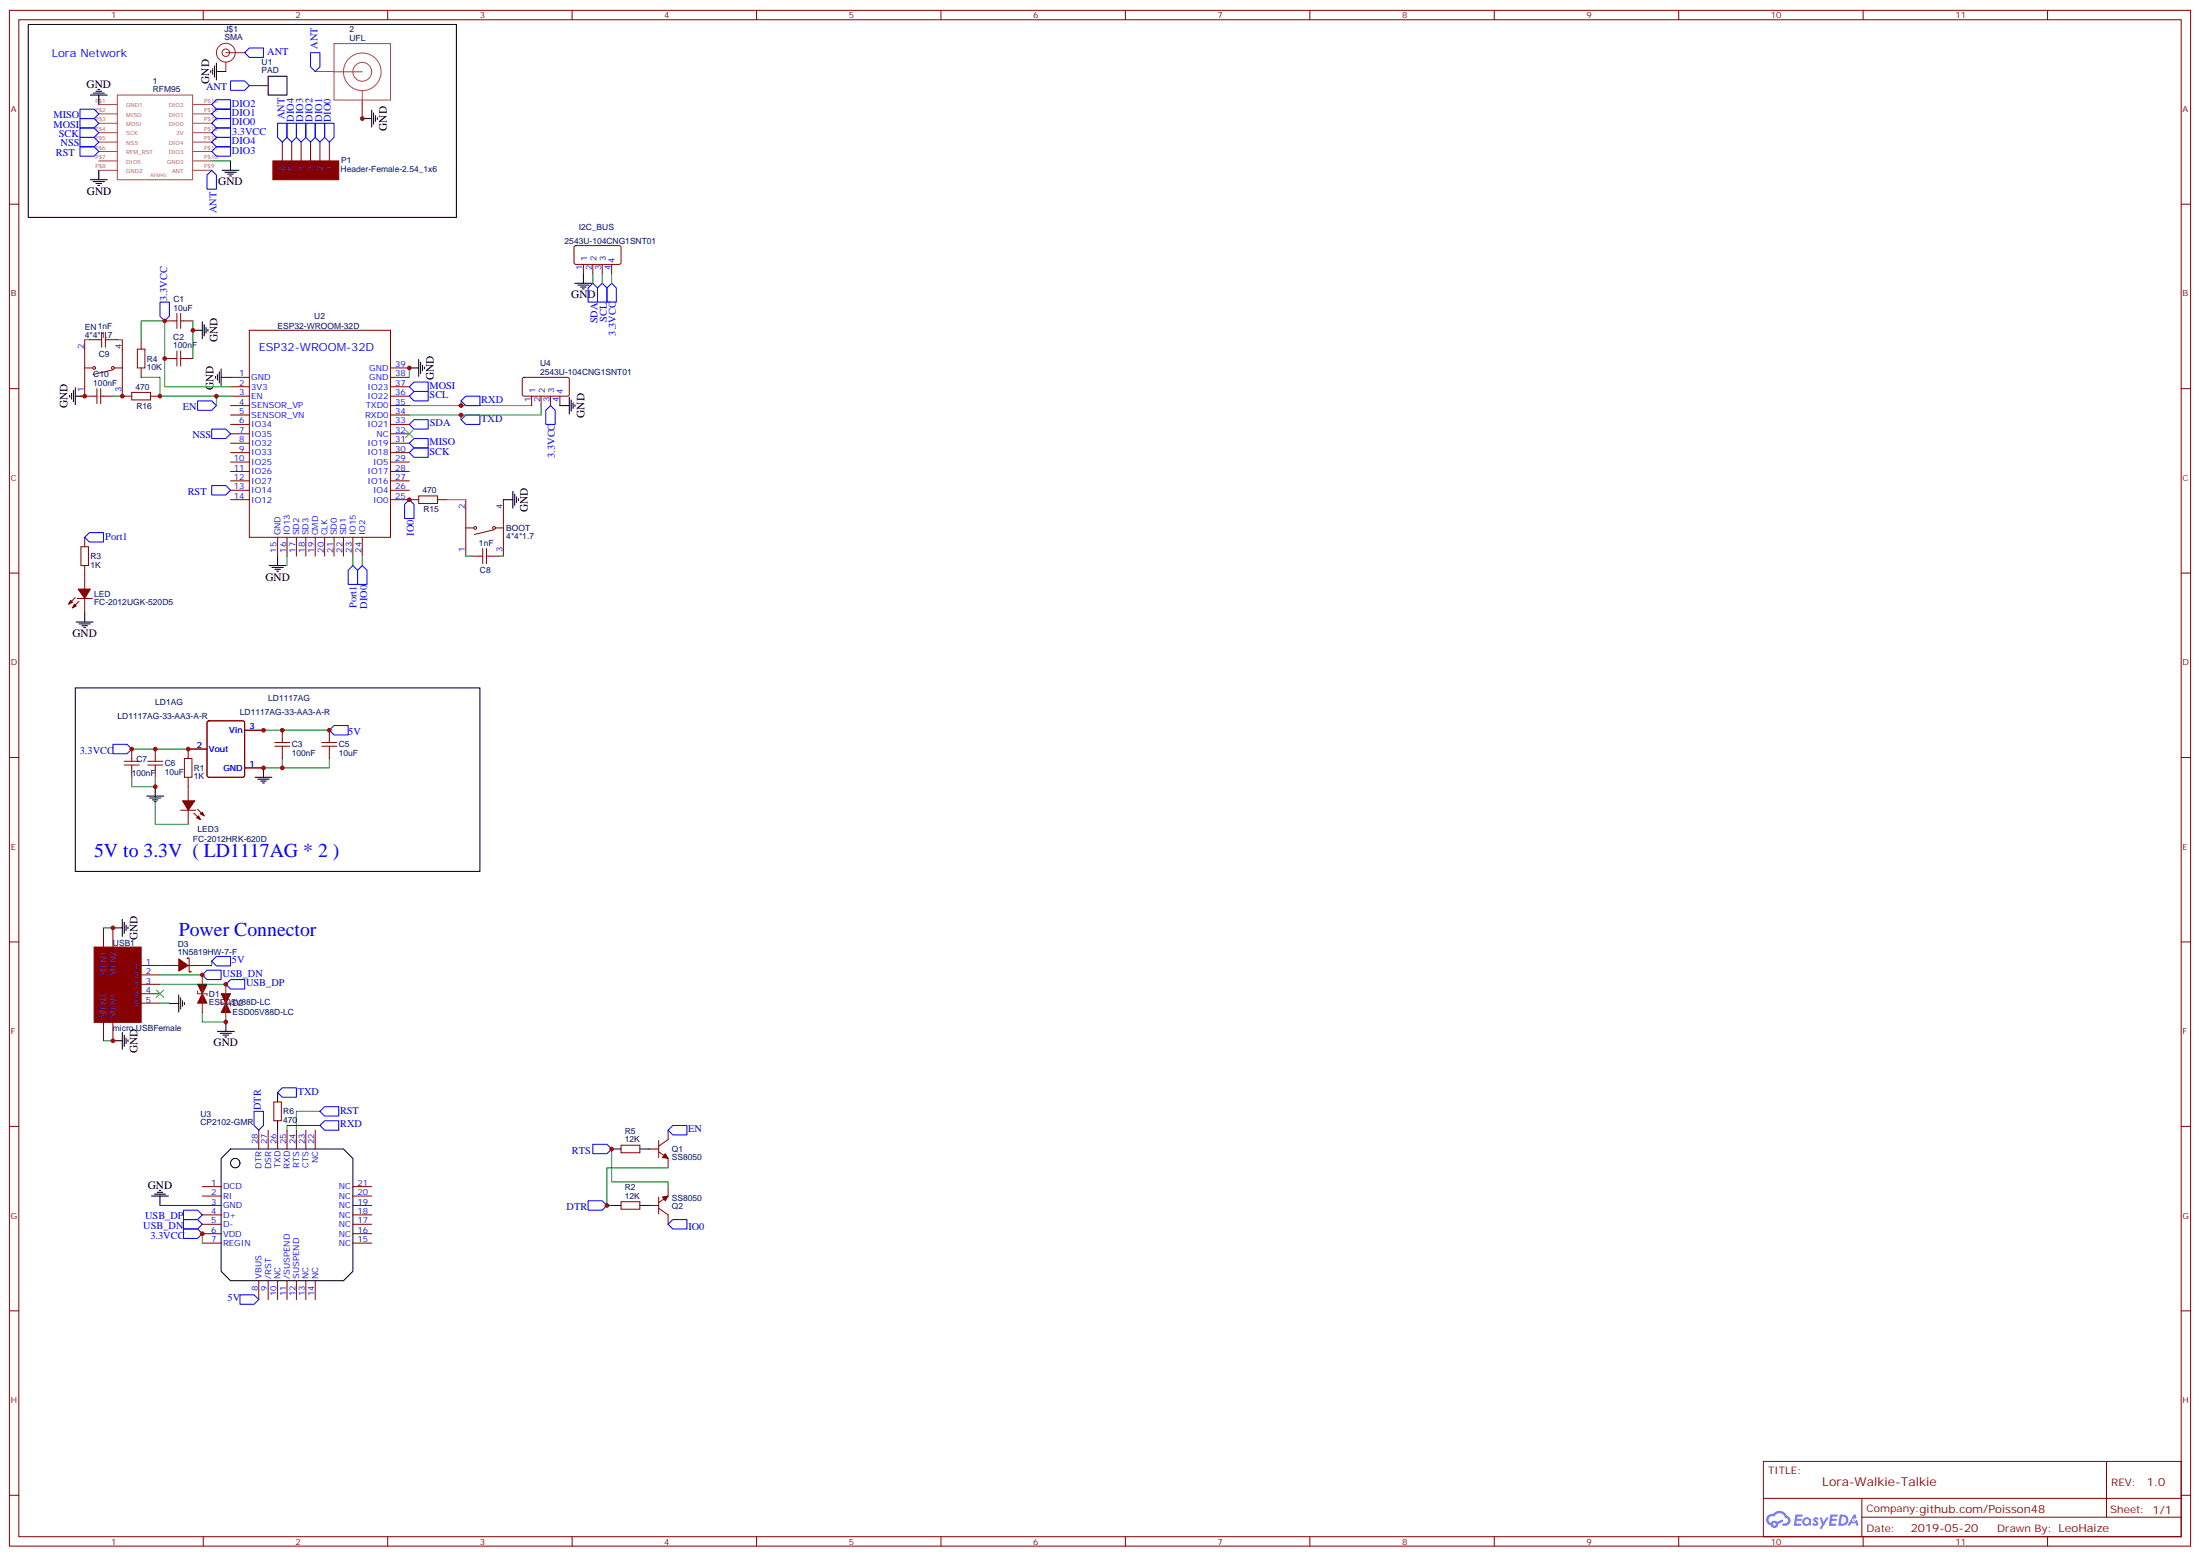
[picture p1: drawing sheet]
<svg xmlns="http://www.w3.org/2000/svg" width="825mm" height="583mm" viewBox="0 0 825 583" stroke-linecap="round" stroke-linejoin="round" font-family="sans-serif">
<path d="M10.6 9.2h160.5v72.3h-160.5zM28.2 257.9h151.7v68.8h-151.7z" fill="none" stroke="#000" stroke-width=".37"/>
<g fill="none" stroke="#870000" stroke-width=".37">
<path d="M3.5 3.9h817.8v575.7h-817.8zM7.1 7.4h810.6v568.7h-810.6zM76.2 3.9v3.5M145.3 3.9v3.5M214.5 3.9v3.5M283.6 3.9v3.5M352.8 3.9v3.5M421.9 3.9v3.5M491.1 3.9v3.5M560.2 3.9v3.5M629.4 3.9v3.5M698.5 3.9v3.5"/>
<path d="M767.6 3.9v3.5M3.5 76.6h3.6M817.7 76.6h3.6M3.5 145.7h3.6M817.7 145.7h3.6M3.5 214.8h3.6M817.7 214.8h3.6M3.5 284h3.6M817.7 284h3.6M3.5 353.1h3.6M817.7 353.1h3.6M3.5 422.3h3.6"/>
<path d="M817.7 422.3h3.6M3.5 491.4h3.6M817.7 491.4h3.6M661.1 547.9h156.6v28.2h-156.6zM789.7 547.9v20.9M3.5 560.6h3.6M76.2 576.1v3.5M145.3 576.1v3.5M214.5 576.1v3.5M283.6 576.1v3.5M352.8 576.1v3.5M421.9 576.1v3.5"/>
<path d="M491.1 576.1v3.5M560.2 576.1v3.5M629.4 576.1v3.5M661.1 561.7h156.5M698 568.8h119.6M698 561.7v14.1M698.5 576.1v3.5M767.6 576.1v3.5M817.7 560.6h3.6"/>
</g>
<g fill="#5487ff">
<path d="M680.1 569a1.22 1.22 0 0 1 1.7 .3l-.4 .6a.47 .47 0 0 0-.3-.4 .47 .47 0 0 0-.5 .2l.1 .2a1.14 1.14 0 0 1 .8 1.7 1.14 1.14 0 0 1-1.9 0l-.2-.2 .5-.5 .7 .4a.29 .29 0 0 0 .3-.2 .29 .29 0 0 0-.2-.4l-.2-.1a.95 .95 0 0 1-.4-1.6z"/>
<path d="M673.1 567.8l2.7 .2-.2 .5h-1.8l-.1 .9h1.5l.3 .4-.3 .3h-1.6l-.2 1.1 1.7 .1v.6h-2.6z"/>
<path d="M686.2 567.8l2.7 .2-.1 .5h-1.8l-.2 .9h1.6l.3 .4-.4 .3h-1.6l-.1 1.1 1.7 .1v.6h-2.6z"/>
<path d="M695 567.8h.7l.3 1.2-.6 .4a.69 .69 0 0 0-1 .2 .69 .69 0 0 0 .4 1 .69 .69 0 0 0 .9-.6l.5-.3 .6 2.2h-.8l-.2-.8h-1.8l-.5 .8h-.8z"/>
<path d="M682.2 568.9h.8l.6 1.8 1.1-1.8h.9l-2.6 4.2h-.8l.9-1.6z"/>
<path d="M689.8 567.8l-.6 4.1h1.3a2.11 2.11 0 0 0 2.5-2.1 2.11 2.11 0 0 0-2.5-2zM690.5 568.5a1.43 1.43 0 0 1 1.6 1.6 1.43 1.43 0 0 1-2 1.1z"/>
<path d="M676.1 569.4a1.54 1.54 0 0 0-.1 2.2 1.54 1.54 0 0 0 2.2 .1l.6 .2 .3-2.3-.6-.3a1.5 1.5 0 0 0-2.4 .1zM676.4 570.4a.94 .94 0 0 1 1.8 0 .94 .94 0 0 1-1.8 0z"/>
<path d="M662.8 568.2a2.18 2.18 0 0 0 1.1 3.7 1.44 1.44 0 0 0 1.6 .9 1.44 1.44 0 0 0 1.2-1.5l2-1-.5-.7-1.9 .9a1.47 1.47 0 0 0-2.4 .5 1.39 1.39 0 0 1-.7-2 1.39 1.39 0 0 1 2-.4 2.12 2.12 0 0 1 2.2-1.3 2.12 2.12 0 0 1 1.9 1.7 1.14 1.14 0 0 1 1.1 1.4 1.14 1.14 0 0 1-1.7 .7 .43 .43 0 0 0-.5 .4 .43 .43 0 0 0 .4 .5 1.98 1.98 0 0 0 2.5-1.3 1.98 1.98 0 0 0-1.2-2.5 3.1 3.1 0 0 0-5.3-.7l-.9 .1zM664.7 571.5a.55 .55 0 0 1 1.1 0 .55 .55 0 0 1-1.1 0z"/>
<circle cx="695" cy="569.9" r=".26"/>
</g>
<g fill="none" stroke="#870000" stroke-width=".37">
<path d="M93.5 32.1h7M105.8 53.3v7M109.4 53.3v7M112.9 53.3v7M116.4 53.3v7M119.9 53.3v7M123.5 53.3v7M215.4 92.3l.5-.2h16.5l.4 .7v5.9l-.7 .4h-16.5l-.4-.7v-5.6zM218.7 99.1v3.6M222.2 99.1v3.6M225.8 99.1v3.6M229.3 99.1v3.6"/>
<path d="M66.3 117.5v5.6M67.7 117.5v5.6M31.7 127.4v21.1h4.6M31.7 137.9h2.9M33.5 127.4h4.6M38.1 124.5v5.7M39.5 124.5v5.7M39.5 127.4h4.6M42.3 138.6l-7.4 1.8M43 137.9h2.9M45.9 127.4v21.1h3.5M51.5 130.9h2.8v7h-2.8z"/>
<path d="M52.9 127.4v3.5M52.9 137.9v3.6M61.7 120.3h4.6M61.7 134.4h4.6M66.3 131.6v5.6M67.7 131.6v5.6M67.7 120.3h4.6M67.7 134.4h4.6M93.5 123.8h52.9v77.6h-52.9zM146.4 137.9h7.1M36.3 145.7v5.6M37.7 148.5h4.6"/>
<path d="M37.7 145.7v5.6M49.4 147.1h7v2.8h-7zM56.4 148.5h3.6M86.4 141.5h7.1M86.4 145h7.1M86.4 148.5h7.1M86.4 152h7.1M86.4 155.6h7.1M86.4 159.1h7.1M146.4 141.5h7.1M146.4 145h7.1M146.4 148.5h7.1"/>
<path d="M146.4 152h7.1M146.4 155.6h7.1M146.4 159.1h7.1M196 141.7l.5-.2h16.5l.4 .7v5.9l-.7 .4h-16.5l-.4-.7v-5.6zM199.3 148.5v3.5M202.8 148.5v3.5M206.4 148.5v3.5M209.9 148.5v3.5M86.4 162.6h7.1M86.4 166.2h7.1M86.4 169.7h7.1M86.4 173.2h7.1"/>
<path d="M86.4 176.7h7.1M146.4 162.6h7.1M146.4 166.2h7.1M146.4 169.7h7.1M146.4 173.2h7.1M146.4 176.7h7.1M86.4 180.3h7.1M86.4 183.8h7.1M86.4 187.3h7.1M146.4 180.3h7.1M146.4 183.8h7.1M146.4 187.3h10.6"/>
<path d="M157 185.9h7v2.8h-7zM164 187.3h3.6M174.6 197.9h2.8M174.6 187.3v21.2M185.2 198.6l-7.4 1.8M185.9 197.9h2.8M188.7 187.3v21.2M30.3 205h2.9v7h-2.9zM31.7 201.4v3.6M31.7 212v8.8M104.1 201.4v7.1M107.6 201.4v7.1"/>
<path d="M111.1 201.4v7.1M114.7 201.4v7.1M118.2 201.4v7.1M121.7 201.4v7.1M125.2 201.4v7.1M128.8 201.4v7.1M132.3 201.4v7.1M135.8 201.4v7.1M176.4 208.5h4.6M181 205.7v5.6M182.4 205.7v5.6M182.4 208.5h4.6"/>
<path d="M28.2 224l-2.4 2.5M28.9 224.4h5.7M29.6 225.4l-2.4 2.5M31.7 224.4v5.3M77.8 270.4l.5-.2h12.7l.7 .5v20l-.4 .6-13 .1-.6-.5-.1-20zM91.7 273.8h7.1M103 279.8h5.7M103 278.3h5.7M105.8 273.8v4.5M105.8 279.8v4.5M120.6 279.8h5.7M120.6 278.3h5.7"/>
<path d="M123.5 273.8v4.5M123.5 279.8v4.5M46.6 286.8h5.6M46.6 285.4h5.6M49.4 280.8v4.6M49.4 286.8v4.6M55.4 286.8h5.6M55.4 285.4h5.6M58.2 280.8v4.6M58.2 286.8v4.6M69.1 284.3h2.9v7.1h-2.9zM70.6 291.4v8.8"/>
<path d="M77.6 280.8h-7v3.5M91.7 287.9h7.1M67.7 303.7h5.7M70.6 303.7v5.3M72.7 304.8l2.4 2.5M74.1 303.4l2.5 2.5M38.8 347.8v7.1M42.3 347.8v7.1M70.2 359.5v-.4h.7v5.3h.7v-.3M52.9 361.9h7.1M52.9 365.5h7.1M52.9 369h7.1"/>
<path d="M52.9 372.5h7.1M52.9 376.1h7.1M61.7 361.9h5.3M70.6 361.9h5.2M38.8 383.1v7.1M42.3 383.1v7.1M102.7 413.1h2.8v7.1h-2.8zM97 423.7v7M100.5 423.7v7M104.1 423.7v7M107.6 423.7v7M111.1 423.7v7"/>
<path d="M114.7 423.7v7M118.2 423.7v7M232.8 429.3h7.1v2.9h-7.1zM243.4 430.7h3.5M246.9 431.8l3.6 2.5v3.5M246.9 427.6v6.3M250.5 423.7v3.5l-3.6 2.5M75.8 444.9h7.1M75.8 448.4h7.1M75.8 451.9h7.1M75.8 455.4h7.1M75.8 459h7.1"/>
<path d="M132.3 444.9h7M132.3 448.4h7M132.3 451.9h7M132.3 455.4h7M132.3 459h7M232.8 450.5h7.1v2.8h-7.1zM243.4 451.9h3.5M246.9 448.7v6.4M246.9 453l3.6 2.4v3.6M250.5 444.9v3.5l-3.6 2.4M75.8 462.5h7.1M75.8 466h7.1"/>
<path d="M132.3 462.5h7M132.3 466h7M97 480.1v7.1M100.5 480.1v7.1M104.1 480.1v7.1M107.6 480.1v7.1M111.1 480.1v7.1M114.7 480.1v7.1M118.2 480.1v7.1"/>
<circle cx="35.3" cy="137.9" r=".53"/>
<circle cx="42.3" cy="137.9" r=".53"/>
<circle cx="178.2" cy="197.9" r=".53"/>
<circle cx="185.2" cy="197.9" r=".53"/>
</g>
<g fill="#870000" stroke="#870000" stroke-width=".37">
<path d="M73.7 306.6l.7-.7 .7 1.4z"/>
<path d="M75.1 305.2l.7-.8 .8 1.5z"/>
<path d="M68.4 300.2h4.6l-2.4 3.5z"/>
<path d="M35.3 355h17.6v28.3h-17.6z"/>
<path d="M102.3 60.3h24.7v7.1h-24.7z"/>
<path d="M27.9 226.5l.7 .7-1.4 .7z"/>
<path d="M26.5 225.1l.7 .7-1.4 .7z"/>
<path d="M29.3 220.8h4.6l-2.2 3.6z"/>
<path d="M75.8 372.5l1.8 3.6h-3.5z"/>
<path d="M74.1 369h3.5l-1.8 3.5z"/>
<path d="M82.9 372.5h3.5l-1.7 3.6z"/>
<path d="M84.7 376.1l1.7 3.5h-3.5z"/>
<path d="M249.4 432.5l1.1 1.8-2.1-.4z"/>
<path d="M248.4 448.7l2.1-.3-1.1 1.7z"/>
<path d="M67 359.5l3.6 2.4-3.6 2.2z"/>
</g>
<g fill="none" stroke="#a64a4a" stroke-width=".37">
<path d="M125.2 16.3h21.2v21.2h-21.2zM37 39.2h7M44 35.6h28.2v31.8h-28.2zM72.4 39.2h7M118.2 26.8h6.9M125.2 26.9h10.6M135.8 34v10.4M139.3 26.9a3.5 3.5 0 0 0-5-3.2 3.5 3.5 0 0 0-.7 6 3.5 3.5 0 0 0 5.6-1.9l.1-.7M142.9 26.9a7.1 7.1 0 0 0-10.3-6.3 7.1 7.1 0 0 0-1 12 7.1 7.1 0 0 0 11.2-4.5l.1-1M37 42.7h7M37 46.2h7M37 49.7h7"/>
<path d="M37 53.3h7M37 56.8h7M72.4 42.7h7M72.4 46.2h7M72.4 49.7h7M72.4 53.3h7M72.4 56.8h7M37 60.3h7M37 63.9h7M72.4 60.3h7M72.4 63.9h7"/>
</g>
<g fill="none" stroke="#000" stroke-width=".37">
<path d="M33.9 35.6h6.3M34.9 34.9h4.3M36 34.2h2.1M36.7 33.5h.7M37 35.6v3.6M79 26.5v.7M79.7 25.8v2.1M80.4 24.7v4.2M81.1 26.8h3.6M81.1 23.6v6.4M100.5 28.6h7.1v7h-7.1zM135.8 44.4h3.5"/>
<path d="M139.3 41.3v6.3M140.1 42.3v4.3M140.8 43.4v2.1M141.5 44.1v.7M33.9 67.4h6.3M34.9 68.1h4.3M36 68.8h2.1M36.7 69.5h.7M37 63.9v3.5M83.3 63.9h6.3M84.3 64.6h4.2M85.4 65.3h2.1"/>
<path d="M86.1 66h.7M86.4 60.3v3.6M215.5 106.2h6.4M216.6 106.9h4.2M217.7 107.6h2.1M218.4 108.3h.7M218.7 102.7v3.5M72.3 123.8h3.5M75.8 120.6v6.4M76.6 121.7v4.2M77.3 122.8v2.1M78 123.5v.7"/>
<path d="M82.2 139.3v4.3M82.9 138.3v6.3M153.5 137.9h3.5M157 134.8v6.3M157.7 135.8v4.3M158.4 136.9v2.1M159.1 137.6v.7M26.1 148.2v.7M26.8 147.5v2.1M27.5 146.4v4.2M28.2 148.5h3.5M28.2 145.3v6.4"/>
<path d="M80.8 141.1v.7M81.5 140.4v2.1M82.9 141.5h3.5M209.9 152h3.5M213.4 148.9v6.3M214.1 149.9v4.3M214.8 151v2.1M215.5 151.7v.7M188.7 187.3h3.6M192.3 184.1v6.4M193 185.2v4.2M193.7 186.3v2.1"/>
<path d="M194.4 187v.7M100.9 212h6.3M102 212.7h4.2M103 213.4h2.1M103.7 214.1h.7M104.1 208.5v3.5M28.6 233.2h6.3M29.6 233.9h4.3M30.7 234.6h2.1M31.4 235.3h.7M31.7 229.7v3.5M55 298.4h6.4"/>
<path d="M56.1 299.2h4.2M57.1 299.9h2.2M58.2 294.9v3.5M95.6 291.4h6.4M96.7 292.1h4.2M97.7 292.8h2.1M98.4 293.5h.7M98.8 287.9v3.5M57.9 300.6h.7M42.3 347.8h3.6M45.9 344.7v6.3M46.6 345.7v4.3"/>
<path d="M47.3 346.8v2.1M48 347.5v.7M63.5 376.2h3.5M67 373v6.4M67.7 374.1v4.2M68.4 375.1v2.2M69.1 375.9v.7M42.3 390.2h3.6M45.9 387v6.3M46.6 388.1v4.2M47.3 389.1v2.1M48 389.8v.7"/>
<path d="M81.5 386.6h6.3M82.5 387.3h4.3M83.6 388.1h2.1M84.3 388.8h.7M84.7 383.1v3.5M104.1 409.6v3.5M86.4 430.7h42.4l3.5 3.6v42.3l-3.5 3.5h-42.4l-3.5-3.5v-42.3zM104.1 420.2v3.5M229.3 430.7h3.5M239.9 430.7h3.5M56.8 448.4h6.3M57.9 447.7h4.2"/>
<path d="M58.9 447h2.1M59.6 446.3h.7M60 448.4v3.5M229.3 451.9h3.5M239.9 451.9h3.5"/>
<circle cx="88.2" cy="436" r="1.76"/>
</g>
<g fill="none" stroke="#8c2424" stroke-width=".37">
<path d="M84.7 19.8h7M84.7 23.3v3.5M74.1 371.5v1h3.5v.7M75.8 365.5v14.1M82.9 375.4v.7h3.5v1M84.7 369v14.1"/>
<circle cx="84.7" cy="19.8" r="1.41"/>
<circle cx="84.7" cy="19.8" r="3.5"/>
</g>
<g fill="none" stroke="#00f" stroke-width=".37">
<path d="M91.7 19.8l1.8-1.8h5.3v3.5h-5.3zM116.4 19.8h3.5v5.2l-1.7 1.8-1.8-1.8zM81.1 37.4h5.3v3.5h-5.3l-1.7-1.7zM86.4 30.3h5.3l1.8 1.8-1.8 1.8h-5.3zM30 55h5.3l1.7 1.8-1.7 1.8h-5.3zM30 51.5h5.3l1.7 1.8-1.7 1.7h-5.3zM30 48h5.3l1.7 1.7-1.7 1.8h-5.3zM30 44.4h5.3l1.7 1.8-1.7 1.8h-5.3zM30 40.9h5.3l1.7 1.8-1.7 1.7h-5.3zM81.1 48h5.3v3.5h-5.3l-1.7-1.8zM81.1 44.4h5.3v3.6h-5.3l-1.7-1.8zM81.1 40.9h5.3v3.5h-5.3l-1.7-1.7z"/>
<path d="M81.1 55h5.3v3.6h-5.3l-1.7-1.8zM81.1 51.5h5.3v3.5h-5.3l-1.7-1.7zM104.1 46.2h3.5v5.3l-1.8 1.8-1.7-1.8zM107.6 46.2h3.5v5.3l-1.7 1.8-1.8-1.8zM111.1 46.2h3.6v5.3l-1.8 1.8-1.8-1.8zM114.7 46.2h3.5v5.3l-1.8 1.8-1.7-1.8zM118.2 46.2h3.5v5.3l-1.8 1.8-1.7-1.8zM121.7 46.2h3.5v5.3l-1.7 1.8-1.8-1.8zM79.4 63.9l1.7 1.7v5.3h-3.5v-5.3zM60 113.2h3.5v5.3l-1.8 1.8-1.7-1.8zM222.2 106.2l1.8 1.7v5.3h-3.5v-5.3zM225.8 106.2l1.7 1.7v5.3h-3.5v-5.3z"/>
<path d="M229.3 106.2l1.8 1.7v5.3h-3.6v-5.3zM74.1 150.3h5.3l1.7 1.7-1.7 1.8h-5.3zM153.5 145l1.7-1.8h5.3v3.6h-5.3zM153.5 148.5l1.7-1.7h5.3v3.5h-5.3zM155.2 157.3h5.3v3.6h-5.3l-1.7-1.8zM172.9 150.3l1.7-1.8h5.3v3.5h-5.3zM172.9 157.3l1.7-1.7h5.3v3.5h-5.3zM206.4 152l1.7 1.8v5.3h-3.5v-5.3zM79.4 160.9h5.3l1.7 1.7-1.7 1.8h-5.3zM153.5 169.7l1.7-1.8h5.3v3.5h-5.3zM155.2 164.4h5.3v3.5h-5.3l-1.7-1.7zM33.5 199.7h5.3v3.5h-5.3l-1.8-1.8z"/>
<path d="M79.4 182h5.3l1.7 1.8-1.7 1.8h-5.3zM153.5 187.3l1.7 1.8v5.3h-3.5v-5.3zM132.3 212l1.8 1.8v5.3h-3.6v-5.3zM135.8 212l1.8 1.8v5.3h-3.5v-5.3zM42.3 279h5.3l1.8 1.8-1.8 1.8h-5.3zM123.5 273.8l1.7-1.8h5.3v3.5h-5.3zM75.8 365.5l1.8-1.8h5.3v3.5h-5.3zM79.4 360.3l1.7-1.7h5.3v3.5h-5.3zM84.7 369l1.7-1.8h5.3v3.6h-5.3zM95.2 416.6h3.6v5.3l-1.8 1.8-1.8-1.8zM104.1 409.6l1.7-1.8h5.3v3.5h-5.3zM119.9 416.6l1.8-1.7h5.3v3.5h-5.3z"/>
<path d="M119.9 421.9l1.8-1.7h5.3v3.5h-5.3zM222.2 429h5.3l1.8 1.7-1.8 1.8h-5.3zM250.5 423.7l1.7-1.8h5.3v3.5h-5.3zM68.8 457.2h5.3l1.7 1.8-1.7 1.7h-5.3zM68.8 453.7h5.3l1.7 1.7-1.7 1.8h-5.3zM220.5 450.1h5.3l1.7 1.8-1.7 1.8h-5.3zM252.2 457.2h5.3v3.5h-5.3l-1.7-1.7zM68.8 460.7h5.3l1.7 1.8-1.7 1.8h-5.3zM90 485.4h5.2l1.8 1.8-1.8 1.7h-5.2z"/>
</g>
<g fill="none" stroke="#008700" stroke-width=".37">
<path d="M79.4 60.3h7M222.2 102.7v3.5M225.8 102.7v3.5M229.3 102.7v3.5M31.7 127.4h1.8M44.1 127.4h1.8M52.9 127.4v-7.1h8.8v24.7h24.7M72.3 120.3v14.1M153.5 137.9v3.6M30 148.5h1.7M42.3 148.5h3.6M52.9 141.5h7.1v7h26.4"/>
<path d="M81.1 148.5v3.5M153.5 152h45.8M172.9 150.3v1.7M172.9 155.6v1.7M202.8 152v3.6h-49.3M167.6 187.3h7M107.6 208.5v3.5M132.3 208.5v3.5M135.8 208.5v3.5M174.6 208.5h1.8M187 208.5h1.7M98.8 273.8h24.7"/>
<path d="M49.4 291.4v3.5h8.8M49.4 280.8h21.2M58.2 291.4v17.6h12.4M105.8 284.3v3.6h-7M123.5 284.3v3.6h-17.7M38.8 347.8h3.5M60 376.1h3.5M60 365.5h15.8M60 369h24.7M60 361.9h1.7M75.8 379.6v3.5h8.9M79.4 360.2v1.7h-3.6"/>
<path d="M38.8 390.2h3.5M119.9 416.6h-8.8v7.1M119.9 421.9h-12.3v1.8M229.3 430.7v12.4h21.2v1.8M250.5 437.8h-23v14.1h1.8M60 451.9h15.8M75.8 462.5v3.5"/>
</g>
<g fill="#c00">
<circle cx="135.8" cy="44.4" r=".88"/>
<circle cx="49.4" cy="280.8" r=".88"/>
<circle cx="58.2" cy="280.8" r=".88"/>
<circle cx="61.7" cy="120.3" r=".88"/>
<circle cx="153.5" cy="187.3" r=".88"/>
<circle cx="81.1" cy="148.5" r=".88"/>
<circle cx="172.9" cy="155.6" r=".88"/>
<circle cx="105.8" cy="287.9" r=".88"/>
<circle cx="42.3" cy="390.2" r=".88"/>
<circle cx="98.8" cy="287.9" r=".88"/>
<circle cx="58.2" cy="294.9" r=".88"/>
<circle cx="105.8" cy="273.8" r=".88"/>
<circle cx="42.3" cy="347.8" r=".88"/>
<circle cx="153.5" cy="137.9" r=".88"/>
<circle cx="31.8" cy="148.5" r=".88"/>
<circle cx="123.5" cy="273.8" r=".88"/>
<circle cx="172.9" cy="152" r=".88"/>
<circle cx="60" cy="148.5" r=".88"/>
<circle cx="45.9" cy="148.5" r=".88"/>
<circle cx="98.8" cy="273.8" r=".88"/>
<circle cx="61.7" cy="134.4" r=".88"/>
<circle cx="72.3" cy="123.8" r=".88"/>
<circle cx="70.6" cy="280.8" r=".88"/>
<circle cx="84.7" cy="383.1" r=".88"/>
<circle cx="75.8" cy="365.5" r=".88"/>
<circle cx="84.7" cy="369" r=".88"/>
<circle cx="75.8" cy="462.5" r=".88"/>
<circle cx="229.3" cy="430.7" r=".88"/>
<circle cx="227.5" cy="451.9" r=".88"/>
</g>
<path d="M152 161.2l2.9 2.8M154.9 161.2l-2.9 2.8M58.6 371.1l2.8 2.8M61.4 371.1l-2.8 2.8" fill="none" stroke="#3c3" stroke-width=".37"/>
<g font-size="7.4" fill="#00f">
<text x="35.3" y="321.2">5V to 3.3V ( LD1117AG * 2 )</text>
<text x="67" y="350.7">Power Connector</text>
</g>
<text font-size="4.6" fill="#800" x="683.2" y="556.9">Lora-Walkie-Talkie</text>
<g font-size="4.2" fill="#00f">
<text x="19.4" y="21.5">Lora Network</text>
<text x="97" y="131.6">ESP32-WROOM-32D</text>
</g>
<g font-size="4.2">
<text x="32.5" y="32.8">GND</text>
<text x="78.4" y="31.4" transform="rotate(-90 78.4 31.4)">GND</text>
<text x="145" y="49" transform="rotate(-90 145 49)">GND</text>
<text x="81.8" y="69.5">GND</text>
<text x="32.6" y="73">GND</text>
<text x="214.2" y="111.9">GND</text>
<text x="81.5" y="128.4" transform="rotate(-90 81.5 128.4)">GND</text>
<text x="162.6" y="142.5" transform="rotate(-90 162.6 142.5)">GND</text>
<text x="80.1" y="146.2" transform="rotate(-90 80.1 146.2)">GND</text>
<text x="25.3" y="153" transform="rotate(-90 25.3 153)">GND</text>
<text x="219.1" y="156.6" transform="rotate(-90 219.1 156.6)">GND</text>
<text x="197.9" y="191.9" transform="rotate(-90 197.9 191.9)">GND</text>
<text x="99.5" y="217.7">GND</text>
<text x="27.2" y="238.8">GND</text>
<text x="51.5" y="352.4" transform="rotate(-90 51.5 352.4)">GND</text>
<text x="51.5" y="394.8" transform="rotate(-90 51.5 394.8)">GND</text>
<text x="80.1" y="392.3">GND</text>
<text x="55.4" y="445.6">GND</text>
</g>
<g font-size="4.2" fill="#800">
<text x="804.9" y="557.1">1.0</text>
<text x="716.4" y="574.5">2019-05-20</text>
</g>
<g font-size="3.9" fill="#00f">
<text x="100.2" y="20.6">ANT</text>
<text x="119.1" y="18.3" transform="rotate(-90 119.1 18.3)">ANT</text>
<text x="77.2" y="33.7">ANT</text>
<text x="87" y="40">DIO2</text>
<text x="20.1" y="47.9">MOSI</text>
<text x="20.1" y="44.4">MISO</text>
<text x="86.9" y="46.7">DIO0</text>
<text x="87" y="43.5">DIO1</text>
<text x="106.7" y="44.8" transform="rotate(-90 106.7 44.8)">ANT</text>
<text x="110.2" y="45.7" transform="rotate(-90 110.2 45.7)">DIO4</text>
<text x="113.7" y="45.7" transform="rotate(-90 113.7 45.7)">DIO3</text>
<text x="117.2" y="45.7" transform="rotate(-90 117.2 45.7)">DIO2</text>
<text x="120.7" y="45.7" transform="rotate(-90 120.7 45.7)">DIO1</text>
<text x="124" y="45.7" transform="rotate(-90 124 45.7)">DIO0</text>
<text x="22" y="51.4">SCK</text>
<text x="87" y="50.5">3.3VCC</text>
<text x="21" y="58.6">RST</text>
<text x="22.7" y="54.9">NSS</text>
<text x="87" y="57.6">DIO3</text>
<text x="87" y="54.1">DIO4</text>
<text x="81.1" y="80" transform="rotate(-90 81.1 80)">ANT</text>
<text x="62.7" y="112.7" transform="rotate(-90 62.7 112.7)">3.3VCC</text>
<text x="224" y="121.3" transform="rotate(-90 224 121.3)">SDA</text>
<text x="227.5" y="120.7" transform="rotate(-90 227.5 120.7)">SCL</text>
<text x="230.9" y="125.8" transform="rotate(-90 230.9 125.8)">3.3VCC</text>
<text x="161" y="145.7">MOSI</text>
<text x="161.1" y="149.2">SCL</text>
<text x="68.5" y="153.8">EN</text>
<text x="180.4" y="151">RXD</text>
<text x="161.1" y="159.8">SDA</text>
<text x="180.4" y="158.1">TXD</text>
<text x="72.1" y="164.2">NSS</text>
<text x="161" y="166.9">MISO</text>
<text x="161" y="170.4">SCK</text>
<text x="208" y="171.7" transform="rotate(-90 208 171.7)">3.3VCC</text>
<text x="70.4" y="185.6">RST</text>
<text x="39.5" y="202.6">Port1</text>
<text x="155.1" y="200.8" transform="rotate(-90 155.1 200.8)">IO0</text>
<text x="133.7" y="227.9" transform="rotate(-90 133.7 227.9)">Port1</text>
<text x="137.7" y="228.2" transform="rotate(-90 137.7 228.2)">DIO0</text>
<text x="130.5" y="275.7">5V</text>
<text x="29.9" y="282.8">3.3VCC</text>
<text x="87" y="361.1">5V</text>
<text x="83.4" y="366.3">USB_DN</text>
<text x="92.3" y="369.8">USB_DP</text>
<text x="111.7" y="410.3">TXD</text>
<text x="97.8" y="416.2" transform="rotate(-90 97.8 416.2)">DTR</text>
<text x="127.5" y="417.4">RST</text>
<text x="127.5" y="422.7">RXD</text>
<text x="258" y="424.5">EN</text>
<text x="214.4" y="432.4">RTS</text>
<text x="212.4" y="453.6">DTR</text>
<text x="53.7" y="460.7">USB_DN</text>
<text x="54.4" y="457.1">USB_DP</text>
<text x="258.1" y="461">IO0</text>
<text x="56.4" y="464.5">3.3VCC</text>
<text x="85.3" y="487.8">5V</text>
</g>
<g font-size="3.9" fill="#800">
<text x="662.9" y="552.4">TITLE:</text>
<text x="791.5" y="557.1">REV:</text>
<text x="699.8" y="566.6">Company:github.com/Poisson48</text>
<text x="791.1" y="567.3">Sheet: 1/1</text>
<text x="699.8" y="574.3">Date:</text>
<text x="748.8" y="574.4">Drawn By: LeoHaize</text>
</g>
<g font-size="3.2" fill="#800">
<text x="41.6" y="6.9">1</text>
<text x="110.8" y="6.9">2</text>
<text x="179.9" y="6.9">3</text>
<text x="249.1" y="6.9">4</text>
<text x="318.2" y="6.9">5</text>
<text x="387.3" y="6.9">6</text>
<text x="456.5" y="6.9">7</text>
<text x="525.6" y="6.9">8</text>
<text x="594.8" y="6.9">9</text>
<text x="663.9" y="6.9">10</text>
<text x="733.1" y="6.9">11</text>
<text x="4.1" y="42">A</text>
<text x="818.3" y="42">A</text>
<text x="4.1" y="111.1">B</text>
<text x="818.3" y="111.1">B</text>
<text x="4.1" y="180.3">C</text>
<text x="818.3" y="180.3">C</text>
<text x="4.1" y="249.4">D</text>
<text x="818.3" y="249.4">D</text>
<text x="4.1" y="318.6">E</text>
<text x="818.3" y="318.6">E</text>
<text x="4.1" y="387.7">F</text>
<text x="818.3" y="387.7">F</text>
<text x="4.1" y="456.8">G</text>
<text x="818.3" y="456.8">G</text>
<text x="4.1" y="526">H</text>
<text x="818.3" y="526">H</text>
<text x="41.6" y="579.1">1</text>
<text x="110.8" y="579.1">2</text>
<text x="179.9" y="579.1">3</text>
<text x="249.1" y="579.1">4</text>
<text x="318.2" y="579.1">5</text>
<text x="387.3" y="579.1">6</text>
<text x="456.5" y="579.1">7</text>
<text x="525.6" y="579.1">8</text>
<text x="594.8" y="579.1">9</text>
<text x="663.9" y="579.1">10</text>
<text x="733.1" y="579.1">11</text>
</g>
<g font-size="3.2" fill="#000080">
<text x="84.1" y="12">J$1</text>
<text x="84.1" y="15.2">SMA</text>
<text x="131" y="15.3">UFL</text>
<text x="131" y="12.1">2</text>
<text x="98.1" y="27.5">PAD</text>
<text x="98.1" y="24.3">U1</text>
<text x="57.3" y="34.6">RFM95</text>
<text x="57.3" y="31.5">1</text>
<text x="127.7" y="64.3">Header-Female-2.54_1x6</text>
<text x="128" y="61.1">P1</text>
<text x="217" y="86.2">I2C_BUS</text>
<text x="211.7" y="91.5">2543U-104CNG1SNT01</text>
<text x="65" y="113.2">C1</text>
<text x="65" y="116.4">10uF</text>
<text x="117.8" y="119.6">U2</text>
<text x="31.7" y="123.6">EN1nF</text>
<text x="104.1" y="123.3">ESP32-WROOM-32D</text>
<text x="31.7" y="126.8">4*4*1.7</text>
<text x="64.9" y="130.5">100nF</text>
<text x="64.9" y="127.3">C2</text>
<text x="37" y="133.8">C9</text>
<text x="55" y="135.5">R4</text>
<text x="202.5" y="137.2">U4</text>
<text x="35" y="141.4">C10</text>
<text x="55" y="138.7">10K</text>
<text x="202.5" y="140.4">2543U-104CNG1SNT01</text>
<text x="35" y="144.6">100nF</text>
<text x="50.8" y="146">470</text>
<text x="51.2" y="153.3">R16</text>
<text x="158.4" y="184.9">470</text>
<text x="158.7" y="192.1">R15</text>
<text x="189.8" y="202.2">4*4*1.7</text>
<text x="189.8" y="199">BOOT</text>
<text x="33.9" y="209.6">R3</text>
<text x="179.6" y="204.6">1nF</text>
<text x="33.9" y="212.8">1K</text>
<text x="179.9" y="215">C8</text>
<text x="35.3" y="226.9">FC-2012UGK-520D5</text>
<text x="35.3" y="223.8">LED</text>
<text x="100.5" y="262.6">LD1117AG</text>
<text x="44.1" y="269.7">LD1117AG-33-AA3-A-R</text>
<text x="58.2" y="264.4">LD1AG</text>
<text x="90" y="267.9">LD1117AG-33-AA3-A-R</text>
<text x="109.4" y="280.1">C3</text>
<text x="127" y="280.2">C5</text>
<text x="51.2" y="285.6">C7</text>
<text x="61.7" y="287.2">C6</text>
<text x="109.4" y="283.3">100nF</text>
<text x="127" y="283.4">10uF</text>
<text x="49.4" y="290.9">100nF</text>
<text x="61.7" y="290.4">10uF</text>
<text x="72.7" y="292.2">1K</text>
<text x="72.7" y="289">R1</text>
<text x="74.1" y="312">LED3</text>
<text x="72.3" y="315.5">FC-2012HRK-620D</text>
<text x="42.3" y="354.5">USB1</text>
<text x="66.7" y="354.8">D3</text>
<text x="66.7" y="358.1">1N5819HW-7-F</text>
<text x="78.3" y="376.9">ESD05V88D-LC</text>
<text x="78.3" y="373.7">D1</text>
<text x="87.1" y="377.2">D2</text>
<text x="87.1" y="380.4">ESD05V88D-LC</text>
<text x="42.3" y="386.6">micro USBFemale</text>
<text x="75.1" y="418.7">U3</text>
<text x="106.2" y="417.8">R6</text>
<text x="75.1" y="421.9">CP2102-GMR</text>
<text x="106.2" y="420.9">470</text>
<text x="234.3" y="425.1">R5</text>
<text x="234.3" y="428.3">12K</text>
<text x="251.9" y="431.9">Q1</text>
<text x="251.9" y="435">SS8050</text>
<text x="234.3" y="449.4">12K</text>
<text x="234.3" y="446.3">R2</text>
<text x="251.9" y="450.1">SS8050</text>
<text x="251.9" y="453.2">Q2</text>
</g>
<g font-size="3.2" fill="#00f">
<text x="106.9" y="64.1" transform="rotate(-90 106.9 64.1)">6</text>
<text x="110.4" y="64.1" transform="rotate(-90 110.4 64.1)">5</text>
<text x="113.9" y="64.1" transform="rotate(-90 113.9 64.1)">4</text>
<text x="117.5" y="64.1" transform="rotate(-90 117.5 64.1)">3</text>
<text x="121" y="64.1" transform="rotate(-90 121 64.1)">2</text>
<text x="124.5" y="64.1" transform="rotate(-90 124.5 64.1)">1</text>
<text x="218.4" y="101.3" transform="rotate(-90 218.4 101.3)">1</text>
<text x="220.1" y="97.8" transform="rotate(-90 220.1 97.8)">1</text>
<text x="221.9" y="101.3" transform="rotate(-90 221.9 101.3)">2</text>
<text x="223.7" y="97.8" transform="rotate(-90 223.7 97.8)">2</text>
<text x="225.4" y="101.3" transform="rotate(-90 225.4 101.3)">3</text>
<text x="227.2" y="97.8" transform="rotate(-90 227.2 97.8)">3</text>
<text x="229" y="101.1" transform="rotate(-90 229 101.1)">4</text>
<text x="230.4" y="98.4" transform="rotate(-90 230.4 98.4)">4</text>
<text x="31.4" y="130.9" transform="rotate(-90 31.4 130.9)">2</text>
<text x="45.5" y="130.9" transform="rotate(-90 45.5 130.9)">4</text>
<text x="148.2" y="137.6">39</text>
<text x="89.7" y="141.1">1</text>
<text x="94.2" y="142.5">GND</text>
<text x="138.4" y="142.5">GND</text>
<text x="138.4" y="139">GND</text>
<text x="148.2" y="141.1">38</text>
<text x="31.4" y="147" transform="rotate(-90 31.4 147)">1</text>
<text x="45.5" y="147" transform="rotate(-90 45.5 147)">3</text>
<text x="89.7" y="144.6">2</text>
<text x="89.7" y="148.2">3</text>
<text x="94.2" y="146">3V3</text>
<text x="94.2" y="149.6">EN</text>
<text x="137.8" y="149.6">IO22</text>
<text x="137.8" y="146">IO23</text>
<text x="148.2" y="148.2">36</text>
<text x="148.2" y="144.6">37</text>
<text x="200.7" y="147.2" transform="rotate(-90 200.7 147.2)">1</text>
<text x="204.3" y="147.2" transform="rotate(-90 204.3 147.2)">2</text>
<text x="207.8" y="147.2" transform="rotate(-90 207.8 147.2)">3</text>
<text x="211" y="147.8" transform="rotate(-90 211 147.8)">4</text>
<text x="89.7" y="151.7">4</text>
<text x="89.7" y="155.2">5</text>
<text x="94.2" y="153.1">SENSOR_VP</text>
<text x="137.1" y="153.1">TXD0</text>
<text x="148.2" y="155.2">34</text>
<text x="148.2" y="151.7">35</text>
<text x="199" y="150.7" transform="rotate(-90 199 150.7)">1</text>
<text x="202.5" y="150.7" transform="rotate(-90 202.5 150.7)">2</text>
<text x="206" y="150.7" transform="rotate(-90 206 150.7)">3</text>
<text x="209.5" y="150.5" transform="rotate(-90 209.5 150.5)">4</text>
<text x="89.7" y="158.7">6</text>
<text x="94.2" y="156.6">SENSOR_VN</text>
<text x="94.2" y="160.2">IO34</text>
<text x="136.9" y="156.6">RXD0</text>
<text x="137.8" y="160.2">IO21</text>
<text x="148.2" y="158.7">33</text>
<text x="89.7" y="162.3">7</text>
<text x="89.7" y="165.8">8</text>
<text x="94.2" y="163.7">IO35</text>
<text x="94.2" y="167.2">IO32</text>
<text x="137.8" y="167.2">IO19</text>
<text x="141.1" y="163.7">NC</text>
<text x="148.2" y="165.8">31</text>
<text x="148.2" y="162.3">32</text>
<text x="87.7" y="172.9">10</text>
<text x="89.7" y="169.3">9</text>
<text x="94.2" y="170.7">IO33</text>
<text x="137.8" y="170.7">IO18</text>
<text x="148.2" y="172.9">29</text>
<text x="148.2" y="169.3">30</text>
<text x="87.7" y="176.4">11</text>
<text x="87.7" y="179.9">12</text>
<text x="94.2" y="174.3">IO25</text>
<text x="94.2" y="177.8">IO26</text>
<text x="137.8" y="177.8">IO17</text>
<text x="139.8" y="174.3">IO5</text>
<text x="148.2" y="179.9">27</text>
<text x="148.2" y="176.4">28</text>
<text x="87.7" y="183.4">13</text>
<text x="94.2" y="181.3">IO27</text>
<text x="94.2" y="184.9">IO14</text>
<text x="137.8" y="181.3">IO16</text>
<text x="139.8" y="184.9">IO4</text>
<text x="148.2" y="183.4">26</text>
<text x="87.7" y="187">14</text>
<text x="94.2" y="188.4">IO12</text>
<text x="139.8" y="188.4">IO0</text>
<text x="148.2" y="187">25</text>
<text x="174.3" y="190.9" transform="rotate(-90 174.3 190.9)">2</text>
<text x="188.4" y="190.9" transform="rotate(-90 188.4 190.9)">4</text>
<text x="105.1" y="200.7" transform="rotate(-90 105.1 200.7)">GND</text>
<text x="108.7" y="200.7" transform="rotate(-90 108.7 200.7)">IO13</text>
<text x="112.2" y="200.7" transform="rotate(-90 112.2 200.7)">SD2</text>
<text x="115.7" y="200.7" transform="rotate(-90 115.7 200.7)">SD3</text>
<text x="119.2" y="200.7" transform="rotate(-90 119.2 200.7)">CMD</text>
<text x="122.8" y="200.7" transform="rotate(-90 122.8 200.7)">CLK</text>
<text x="126.3" y="200.7" transform="rotate(-90 126.3 200.7)">SD0</text>
<text x="129.8" y="200.7" transform="rotate(-90 129.8 200.7)">SD1</text>
<text x="133.3" y="200.7" transform="rotate(-90 133.3 200.7)">IO15</text>
<text x="136.9" y="200.7" transform="rotate(-90 136.9 200.7)">IO2</text>
<text x="103.7" y="207.2" transform="rotate(-90 103.7 207.2)">15</text>
<text x="107.2" y="207.2" transform="rotate(-90 107.2 207.2)">16</text>
<text x="110.8" y="207.2" transform="rotate(-90 110.8 207.2)">17</text>
<text x="114.3" y="207.2" transform="rotate(-90 114.3 207.2)">18</text>
<text x="117.8" y="207.2" transform="rotate(-90 117.8 207.2)">19</text>
<text x="121.4" y="207.2" transform="rotate(-90 121.4 207.2)">20</text>
<text x="124.9" y="207.2" transform="rotate(-90 124.9 207.2)">21</text>
<text x="128.4" y="207.2" transform="rotate(-90 128.4 207.2)">22</text>
<text x="131.9" y="207.2" transform="rotate(-90 131.9 207.2)">23</text>
<text x="135.5" y="207.2" transform="rotate(-90 135.5 207.2)">24</text>
<text x="174.3" y="207" transform="rotate(-90 174.3 207)">1</text>
<text x="188.4" y="207" transform="rotate(-90 188.4 207)">3</text>
<text x="86" y="274.8">Vin</text>
<text x="93.5" y="273.4">3</text>
<text x="73.8" y="280.5">2</text>
<text x="78.3" y="281.9">Vout</text>
<text x="93.5" y="287.5">1</text>
<text x="83.7" y="288.9">GND</text>
<text x="39.9" y="365.8" transform="rotate(-90 39.9 365.8)">MTN1</text>
<text x="43.4" y="365.8" transform="rotate(-90 43.4 365.8)">MTN2</text>
<text x="50.2" y="363.2">1</text>
<text x="54.7" y="361.7">1</text>
<text x="54.7" y="365.3">2</text>
<text x="50.2" y="366.7">2</text>
<text x="50.2" y="370.2">3</text>
<text x="54.7" y="368.8">3</text>
<text x="50.2" y="373.7">4</text>
<text x="50.2" y="377.3">5</text>
<text x="54.7" y="372.3">4</text>
<text x="54.7" y="375.9">5</text>
<text x="39.9" y="381.5" transform="rotate(-90 39.9 381.5)">MTN3</text>
<text x="43.4" y="381.5" transform="rotate(-90 43.4 381.5)">MTN4</text>
<text x="96.7" y="429" transform="rotate(-90 96.7 429)">28</text>
<text x="100.2" y="429" transform="rotate(-90 100.2 429)">27</text>
<text x="103.7" y="429" transform="rotate(-90 103.7 429)">26</text>
<text x="107.2" y="429" transform="rotate(-90 107.2 429)">25</text>
<text x="110.8" y="429" transform="rotate(-90 110.8 429)">24</text>
<text x="114.3" y="429" transform="rotate(-90 114.3 429)">23</text>
<text x="117.8" y="429" transform="rotate(-90 117.8 429)">22</text>
<text x="112.2" y="437.8" transform="rotate(-90 112.2 437.8)">RTS</text>
<text x="115.7" y="437.8" transform="rotate(-90 115.7 437.8)">CTS</text>
<text x="119.2" y="436" transform="rotate(-90 119.2 436)">NC</text>
<text x="98.1" y="438.1" transform="rotate(-90 98.1 438.1)">DTR</text>
<text x="101.6" y="438.3" transform="rotate(-90 101.6 438.3)">DSR</text>
<text x="105.1" y="438" transform="rotate(-90 105.1 438)">TXD</text>
<text x="108.7" y="438.3" transform="rotate(-90 108.7 438.3)">RXD</text>
<text x="79.1" y="444.5">1</text>
<text x="79.1" y="448">2</text>
<text x="83.6" y="445.9">DCD</text>
<text x="83.6" y="449.4">RI</text>
<text x="127" y="449.4">NC</text>
<text x="127" y="445.9">NC</text>
<text x="134.1" y="448">20</text>
<text x="134.1" y="444.5">21</text>
<text x="79.1" y="451.6">3</text>
<text x="79.1" y="455.1">4</text>
<text x="83.6" y="453">GND</text>
<text x="127" y="453">NC</text>
<text x="134.1" y="455.1">18</text>
<text x="134.1" y="451.6">19</text>
<text x="79.1" y="458.6">5</text>
<text x="83.6" y="456.5">D+</text>
<text x="83.6" y="460">D-</text>
<text x="127" y="460">NC</text>
<text x="127" y="456.5">NC</text>
<text x="134.1" y="458.6">17</text>
<text x="79.1" y="462.1">6</text>
<text x="79.1" y="465.7">7</text>
<text x="83.6" y="463.5">VDD</text>
<text x="83.6" y="467.1">REGIN</text>
<text x="127" y="467.1">NC</text>
<text x="127" y="463.5">NC</text>
<text x="134.1" y="465.7">15</text>
<text x="134.1" y="462.1">16</text>
<text x="98.1" y="479.4" transform="rotate(-90 98.1 479.4)">VBUS</text>
<text x="101.6" y="479.4" transform="rotate(-90 101.6 479.4)">/RST</text>
<text x="105.1" y="479.4" transform="rotate(-90 105.1 479.4)">NC</text>
<text x="108.7" y="479.4" transform="rotate(-90 108.7 479.4)">/SUSPEND</text>
<text x="112.2" y="479.4" transform="rotate(-90 112.2 479.4)">SUSPEND</text>
<text x="115.7" y="479.4" transform="rotate(-90 115.7 479.4)">NC</text>
<text x="119.2" y="479.4" transform="rotate(-90 119.2 479.4)">NC</text>
<text x="96.7" y="483.9" transform="rotate(-90 96.7 483.9)">8</text>
<text x="100.2" y="483.9" transform="rotate(-90 100.2 483.9)">9</text>
<text x="103.7" y="485.9" transform="rotate(-90 103.7 485.9)">10</text>
<text x="107.2" y="485.9" transform="rotate(-90 107.2 485.9)">11</text>
<text x="110.8" y="485.9" transform="rotate(-90 110.8 485.9)">12</text>
<text x="114.3" y="485.9" transform="rotate(-90 114.3 485.9)">13</text>
<text x="117.8" y="485.9" transform="rotate(-90 117.8 485.9)">14</text>
</g>
<g font-size="2.1" fill="#a54b4b">
<text x="35.7" y="38.5">P$1</text>
<text x="35.7" y="42">P$2</text>
<text x="47.3" y="40.2">GND1</text>
<text x="63.3" y="40.2">DIO2</text>
<text x="76.5" y="42">P$15</text>
<text x="76.5" y="38.5">P$16</text>
<text x="35.7" y="45.5">P$3</text>
<text x="47.3" y="43.7">MISO</text>
<text x="47.3" y="47.3">MOSI</text>
<text x="63.3" y="47.3">DIO0</text>
<text x="63.3" y="43.7">DIO1</text>
<text x="76.5" y="45.5">P$14</text>
<text x="35.7" y="49">P$4</text>
<text x="35.7" y="52.6">P$5</text>
<text x="47.3" y="50.8">SCK</text>
<text x="66.1" y="50.8">3V</text>
<text x="76.5" y="52.6">P$12</text>
<text x="76.5" y="49">P$13</text>
<text x="35.7" y="56.1">P$6</text>
<text x="35.7" y="59.6">P$7</text>
<text x="47.3" y="54.3">NSS</text>
<text x="47.3" y="57.8">RFM_RST</text>
<text x="63.3" y="57.8">DIO3</text>
<text x="63.3" y="54.3">DIO4</text>
<text x="76.5" y="59.6">P$10</text>
<text x="76.5" y="56.1">P$11</text>
<text x="35.7" y="63.2">P$8</text>
<text x="47.3" y="61.4">DIO5</text>
<text x="47.3" y="64.9">GND2</text>
<text x="62.6" y="61.4">GND3</text>
<text x="64.5" y="64.9">ANT</text>
<text x="76.5" y="63.2">P$9</text>
</g>
<text font-size="1.8" fill="#a54b4b" x="56.4" y="66.4">RFM95</text>
</svg>
